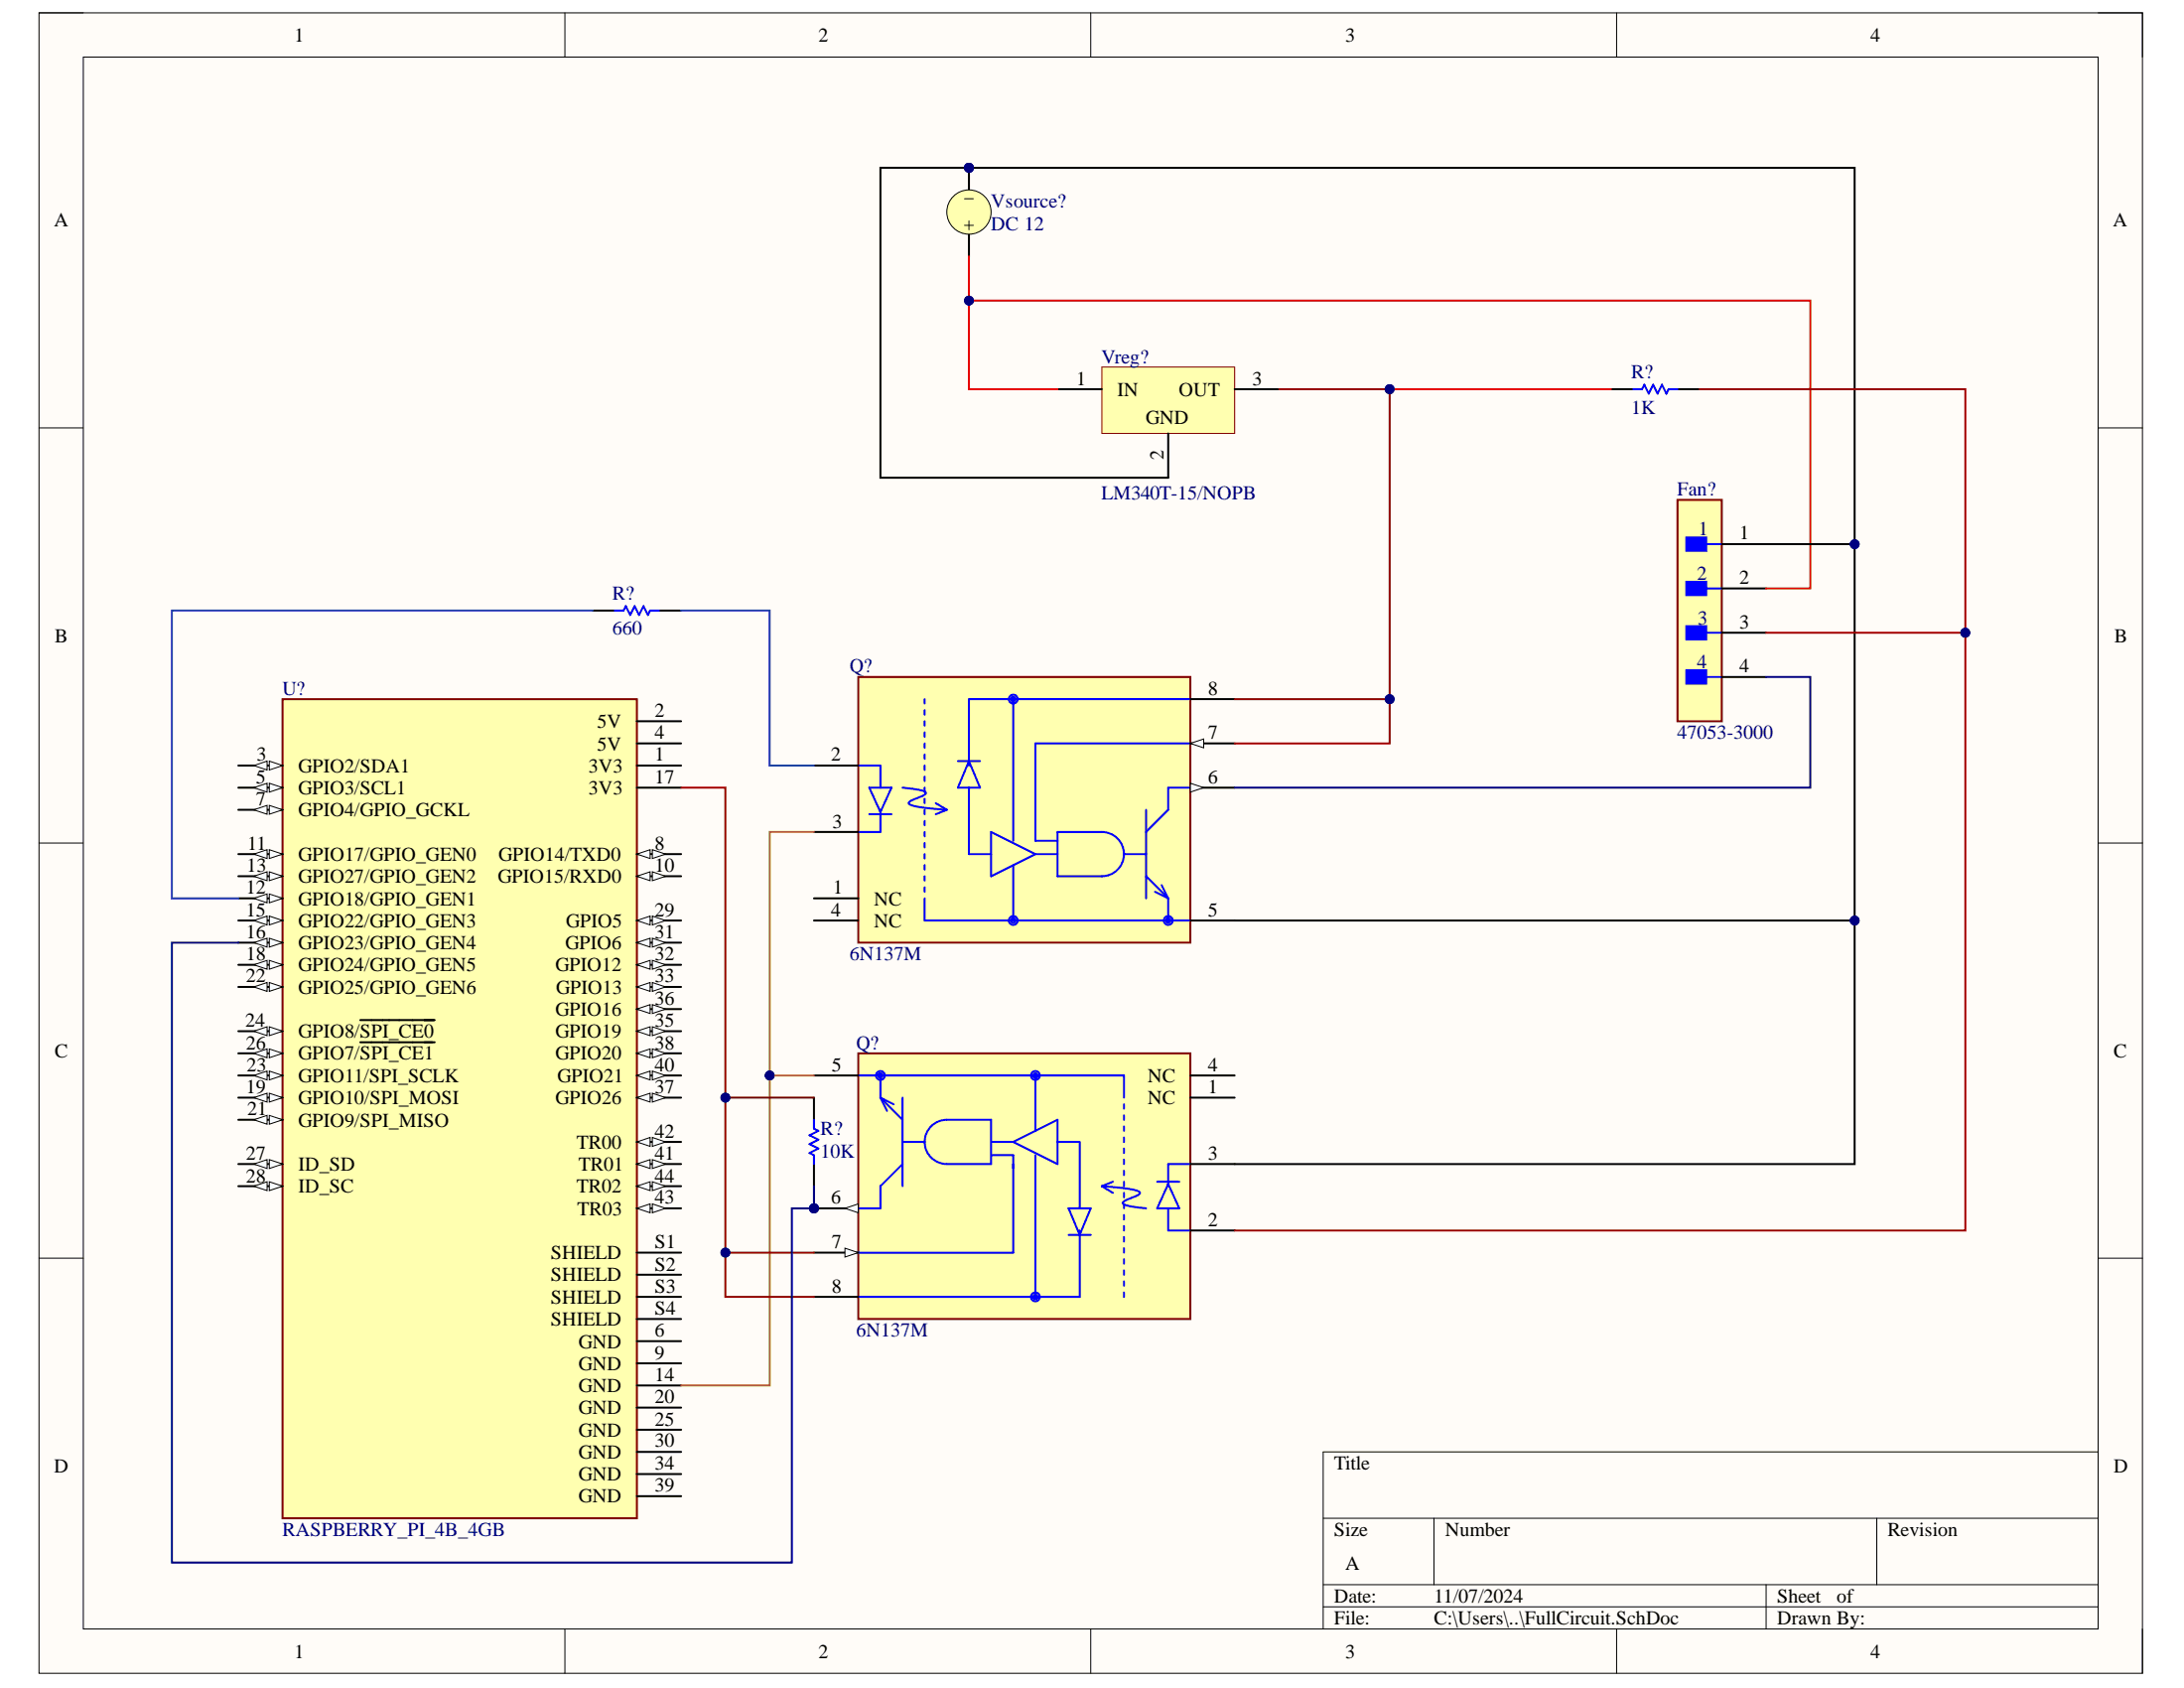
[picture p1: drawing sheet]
<svg xmlns="http://www.w3.org/2000/svg" width="279mm" height="216mm" viewBox="0 0 279 216" stroke-linecap="round" stroke-linejoin="round" font-family="sans-serif">
<path d="M5 1.6h269.1v212.4h-269.1z" fill-rule="evenodd" fill="#fffcf8"/>
<path d="M5 1.6h269.1v212.4h-269.1z" fill="none" stroke="#000" stroke-width=".13"/>
<path d="M10.7 7.3h257.7v201.1h-257.7z" fill-rule="evenodd" fill="#fffcf8"/>
<g fill="none" stroke="#000" stroke-width=".13">
<path d="M5 1.6h5.7M10.7 7.3h257.7v201.1h-257.7zM72.3 1.6v5.7M139.5 1.6v5.7M206.8 1.6v5.7M268.4 1.6h5.7v5.7M5 54.7h5.7M268.4 54.7h5.7M5 107.8h5.7M268.4 107.8h5.7M5 160.9h5.7M268.4 160.9h5.7"/>
<path d="M169.3 194.2h99.1M183.4 194.2v8.5M240.1 194.2v8.5M268.4 185.7h-99.1v22.7M72.3 208.4v5.6M139.5 208.4v5.6M169.3 202.7h99.1M169.3 205.5h99.1M206.8 208.4v5.6M225.9 202.7v5.7M274.1 208.4v5.6"/>
</g>
<path d="M109.8 86.6h42.5v34h-42.5z" fill-rule="evenodd" fill="#ffffb0"/>
<path d="M109.8 86.6h42.5v34h-42.5z" fill="none" stroke="#800000" stroke-width=".25"/>
<g fill="none" stroke="#00f" stroke-width=".25">
<path d="M109.8 97.9h2.8v2.8M118.3 89.4v.6M118.3 90.8v.6M118.3 92.3v.5M118.3 93.7v.5M118.3 95.1v.6M118.3 96.5v.6M118.3 97.9v.6M118.3 99.3v.6M122.5 97.3h2.9M124 97.3l1.4 3.4h-2.9zM129.6 89.4v18.1"/>
<path d="M152.3 95.1h-19.8v12.4h2.8M152.3 89.4h-28.3v8.5M111.2 100.7h2.8l-1.4 3.2zM111.2 104.1h2.8M112.6 103.6v2.8h-2.8M115.5 100.7l2.3 .4a.73 .73 0 0 1 .7 .3 4.2 4.2 0 0 1-1.8 .9l-.5 .4a.67 .67 0 0 0 .7 .4l1.5 .2 2.7 .3M118.3 114.9v2.8h34M118.3 100.7v.6M118.3 102.2v.5M118.3 103.6v.5M118.3 105v.6M118.3 106.4v.6"/>
<path d="M118.3 107.8v.6M118.3 109.2v.6M118.3 110.7v.5M118.3 112.1v.5M118.3 113.5v.6M119.7 102.7l1.4 .9M121.1 103.6l-1.4 .5M124 100.7v8.5h2.8M126.8 106.4l5.7 2.8-5.7 2.9zM129.6 110.7v7M132.5 109.2h2.8M135.3 106.4h5.7a2.83 2.83 0 0 1 2.8 2.8 2.83 2.83 0 0 1-2.8 2.9h-5.7z"/>
<path d="M143.8 109.2h2.8M146.6 103.6v11.3M146.6 112.1l2.8 2.8M147.8 114.1l1.6 .8M148.6 113.2l.8 1.7M149.4 114.9v2.8M152.3 100.7h-2.9v2.9l-2.8 2.8"/>
<circle cx="129.6" cy="89.4" r=".28"/>
<circle cx="129.6" cy="89.4" r=".57"/>
<circle cx="129.6" cy="117.7" r=".28"/>
<circle cx="129.6" cy="117.7" r=".57"/>
<circle cx="149.5" cy="117.7" r=".57"/>
<circle cx="149.5" cy="117.7" r=".28"/>
</g>
<path d="M104.1 97.9h5.7M104.1 114.9h5.7M104.1 106.4h5.7M104.1 117.7h5.7M152.3 117.7h5.7M152.3 100.7h5.7" fill="none" stroke="#000" stroke-width=".25"/>
<path d="M152.3 100.2l1.7 .5-1.7 .6z" fill="#f8fcff"/>
<path d="M152.3 100.2l1.7 .5-1.7 .6z" fill="none" stroke="#000" stroke-width=".13"/>
<path d="M152.3 95.1h5.7" fill="none" stroke="#000" stroke-width=".25"/>
<path d="M152.3 95.1l1.7-.6v1.2z" fill="#f8fcff"/>
<path d="M152.3 95.1l1.7-.6v1.2z" fill="none" stroke="#000" stroke-width=".13"/>
<path d="M152.3 89.4h5.7" fill="none" stroke="#000" stroke-width=".25"/>
<path d="M36.1 89.4h45.4v104.8h-45.4z" fill-rule="evenodd" fill="#ffffb0"/>
<path d="M36.1 89.4h45.4v104.8h-45.4z" fill="none" stroke="#800000" stroke-width=".25"/>
<path d="M30.5 97.9h5.7" fill="none" stroke="#000" stroke-width=".25"/>
<path d="M34.5 97.3l1.7 .6-1.7 .6z" fill="#f8fcff"/>
<path d="M34.5 97.3l1.7 .6-1.7 .6z" fill="none" stroke="#000" stroke-width=".13"/>
<path d="M32.5 97.9l1.7-.6v1.2z" fill="#f8fcff"/>
<path d="M32.5 97.9l1.7-.6v1.2z" fill="none" stroke="#000" stroke-width=".13"/>
<path d="M30.5 100.7h5.7" fill="none" stroke="#000" stroke-width=".25"/>
<path d="M34.5 100.2l1.7 .5-1.7 .6z" fill="#f8fcff"/>
<path d="M34.5 100.2l1.7 .5-1.7 .6z" fill="none" stroke="#000" stroke-width=".13"/>
<path d="M32.5 100.7l1.7-.5v1.1z" fill="#f8fcff"/>
<path d="M32.5 100.7l1.7-.5v1.1z" fill="none" stroke="#000" stroke-width=".13"/>
<path d="M30.5 103.6h5.7" fill="none" stroke="#000" stroke-width=".25"/>
<path d="M34.5 103l1.7 .6-1.7 .5z" fill="#f8fcff"/>
<path d="M34.5 103l1.7 .6-1.7 .5z" fill="none" stroke="#000" stroke-width=".13"/>
<path d="M32.5 103.6l1.7-.6v1.1z" fill="#f8fcff"/>
<path d="M32.5 103.6l1.7-.6v1.1z" fill="none" stroke="#000" stroke-width=".13"/>
<path d="M30.5 109.2h5.7" fill="none" stroke="#000" stroke-width=".25"/>
<path d="M34.5 108.7l1.7 .5-1.7 .6z" fill="#f8fcff"/>
<path d="M34.5 108.7l1.7 .5-1.7 .6z" fill="none" stroke="#000" stroke-width=".13"/>
<path d="M32.5 109.2l1.7-.5v1.1z" fill="#f8fcff"/>
<path d="M32.5 109.2l1.7-.5v1.1z" fill="none" stroke="#000" stroke-width=".13"/>
<path d="M30.5 112.1h5.7" fill="none" stroke="#000" stroke-width=".25"/>
<path d="M34.5 111.5l1.7 .6-1.7 .5z" fill="#f8fcff"/>
<path d="M34.5 111.5l1.7 .6-1.7 .5z" fill="none" stroke="#000" stroke-width=".13"/>
<path d="M32.5 112.1l1.7-.6v1.1z" fill="#f8fcff"/>
<path d="M32.5 112.1l1.7-.6v1.1z" fill="none" stroke="#000" stroke-width=".13"/>
<path d="M30.5 114.9h5.7" fill="none" stroke="#000" stroke-width=".25"/>
<path d="M34.5 114.3l1.7 .6-1.7 .6z" fill="#f8fcff"/>
<path d="M34.5 114.3l1.7 .6-1.7 .6z" fill="none" stroke="#000" stroke-width=".13"/>
<path d="M32.5 114.9l1.7-.6v1.2z" fill="#f8fcff"/>
<path d="M32.5 114.9l1.7-.6v1.2z" fill="none" stroke="#000" stroke-width=".13"/>
<path d="M30.5 117.7h5.7" fill="none" stroke="#000" stroke-width=".25"/>
<path d="M34.5 117.2l1.7 .5-1.7 .6z" fill="#f8fcff"/>
<path d="M34.5 117.2l1.7 .5-1.7 .6z" fill="none" stroke="#000" stroke-width=".13"/>
<path d="M32.5 117.7l1.7-.5v1.1z" fill="#f8fcff"/>
<path d="M32.5 117.7l1.7-.5v1.1z" fill="none" stroke="#000" stroke-width=".13"/>
<path d="M30.5 120.6h5.7" fill="none" stroke="#000" stroke-width=".25"/>
<path d="M34.5 120l1.7 .6-1.7 .5z" fill="#f8fcff"/>
<path d="M34.5 120l1.7 .6-1.7 .5z" fill="none" stroke="#000" stroke-width=".13"/>
<path d="M32.5 120.6l1.7-.6v1.1z" fill="#f8fcff"/>
<path d="M32.5 120.6l1.7-.6v1.1z" fill="none" stroke="#000" stroke-width=".13"/>
<path d="M30.5 123.4h5.7" fill="none" stroke="#000" stroke-width=".25"/>
<path d="M34.5 122.8l1.7 .6-1.7 .6z" fill="#f8fcff"/>
<path d="M34.5 122.8l1.7 .6-1.7 .6z" fill="none" stroke="#000" stroke-width=".13"/>
<path d="M32.5 123.4l1.7-.6v1.2z" fill="#f8fcff"/>
<path d="M32.5 123.4l1.7-.6v1.2z" fill="none" stroke="#000" stroke-width=".13"/>
<path d="M30.5 126.2h5.7" fill="none" stroke="#000" stroke-width=".25"/>
<path d="M34.5 125.7l1.7 .5-1.7 .6z" fill="#f8fcff"/>
<path d="M34.5 125.7l1.7 .5-1.7 .6z" fill="none" stroke="#000" stroke-width=".13"/>
<path d="M32.5 126.2l1.7-.5v1.1z" fill="#f8fcff"/>
<path d="M32.5 126.2l1.7-.5v1.1z" fill="none" stroke="#000" stroke-width=".13"/>
<path d="M30.5 131.9h5.7" fill="none" stroke="#000" stroke-width=".25"/>
<path d="M34.5 131.3l1.7 .6-1.7 .6z" fill="#f8fcff"/>
<path d="M34.5 131.3l1.7 .6-1.7 .6z" fill="none" stroke="#000" stroke-width=".13"/>
<path d="M32.5 131.9l1.7-.6v1.2z" fill="#f8fcff"/>
<path d="M32.5 131.9l1.7-.6v1.2z" fill="none" stroke="#000" stroke-width=".13"/>
<path d="M30.5 134.7h5.7M46.1 130.5h9.5" fill="none" stroke="#000" stroke-width=".25"/>
<path d="M34.5 134.2l1.7 .5-1.7 .6z" fill="#f8fcff"/>
<path d="M34.5 134.2l1.7 .5-1.7 .6z" fill="none" stroke="#000" stroke-width=".13"/>
<path d="M32.5 134.7l1.7-.5v1.1z" fill="#f8fcff"/>
<path d="M32.5 134.7l1.7-.5v1.1z" fill="none" stroke="#000" stroke-width=".13"/>
<path d="M30.5 137.6h5.7M46.1 133.3h9.5" fill="none" stroke="#000" stroke-width=".25"/>
<path d="M34.5 137l1.7 .6-1.7 .5z" fill="#f8fcff"/>
<path d="M34.5 137l1.7 .6-1.7 .5z" fill="none" stroke="#000" stroke-width=".13"/>
<path d="M32.5 137.6l1.7-.6v1.1z" fill="#f8fcff"/>
<path d="M32.5 137.6l1.7-.6v1.1z" fill="none" stroke="#000" stroke-width=".13"/>
<path d="M30.5 140.4h5.7" fill="none" stroke="#000" stroke-width=".25"/>
<path d="M34.5 139.8l1.7 .6-1.7 .6z" fill="#f8fcff"/>
<path d="M34.5 139.8l1.7 .6-1.7 .6z" fill="none" stroke="#000" stroke-width=".13"/>
<path d="M32.5 140.4l1.7-.6v1.2z" fill="#f8fcff"/>
<path d="M32.5 140.4l1.7-.6v1.2z" fill="none" stroke="#000" stroke-width=".13"/>
<path d="M30.5 143.2h5.7" fill="none" stroke="#000" stroke-width=".25"/>
<path d="M34.5 142.7l1.7 .5-1.7 .6z" fill="#f8fcff"/>
<path d="M34.5 142.7l1.7 .5-1.7 .6z" fill="none" stroke="#000" stroke-width=".13"/>
<path d="M32.5 143.2l1.7-.5v1.1z" fill="#f8fcff"/>
<path d="M32.5 143.2l1.7-.5v1.1z" fill="none" stroke="#000" stroke-width=".13"/>
<path d="M30.5 148.9h5.7" fill="none" stroke="#000" stroke-width=".25"/>
<path d="M34.5 148.3l1.7 .6-1.7 .6z" fill="#f8fcff"/>
<path d="M34.5 148.3l1.7 .6-1.7 .6z" fill="none" stroke="#000" stroke-width=".13"/>
<path d="M32.5 148.9l1.7-.6v1.2z" fill="#f8fcff"/>
<path d="M32.5 148.9l1.7-.6v1.2z" fill="none" stroke="#000" stroke-width=".13"/>
<path d="M30.5 151.7h5.7" fill="none" stroke="#000" stroke-width=".25"/>
<path d="M34.5 151.2l1.7 .5-1.7 .6z" fill="#f8fcff"/>
<path d="M34.5 151.2l1.7 .5-1.7 .6z" fill="none" stroke="#000" stroke-width=".13"/>
<path d="M32.5 151.7l1.7-.5v1.1z" fill="#f8fcff"/>
<path d="M32.5 151.7l1.7-.5v1.1z" fill="none" stroke="#000" stroke-width=".13"/>
<path d="M81.5 92.3h5.6M81.5 95.1h5.6M81.5 97.9h5.6M81.5 100.7h5.6M81.5 109.2h5.6" fill="none" stroke="#000" stroke-width=".25"/>
<path d="M81.5 109.2l1.7-.5v1.1z" fill="#f8fcff"/>
<path d="M81.5 109.2l1.7-.5v1.1z" fill="none" stroke="#000" stroke-width=".13"/>
<path d="M83.5 108.7l1.7 .5-1.7 .6z" fill="#f8fcff"/>
<path d="M83.5 108.7l1.7 .5-1.7 .6z" fill="none" stroke="#000" stroke-width=".13"/>
<path d="M81.5 112.1h5.6" fill="none" stroke="#000" stroke-width=".25"/>
<path d="M81.5 112.1l1.7-.6v1.1z" fill="#f8fcff"/>
<path d="M81.5 112.1l1.7-.6v1.1z" fill="none" stroke="#000" stroke-width=".13"/>
<path d="M83.5 111.5l1.7 .6-1.7 .5z" fill="#f8fcff"/>
<path d="M83.5 111.5l1.7 .6-1.7 .5z" fill="none" stroke="#000" stroke-width=".13"/>
<path d="M81.5 117.7h5.6" fill="none" stroke="#000" stroke-width=".25"/>
<path d="M81.5 117.7l1.7-.5v1.1z" fill="#f8fcff"/>
<path d="M81.5 117.7l1.7-.5v1.1z" fill="none" stroke="#000" stroke-width=".13"/>
<path d="M83.5 117.2l1.7 .5-1.7 .6z" fill="#f8fcff"/>
<path d="M83.5 117.2l1.7 .5-1.7 .6z" fill="none" stroke="#000" stroke-width=".13"/>
<path d="M81.5 120.6h5.6" fill="none" stroke="#000" stroke-width=".25"/>
<path d="M81.5 120.6l1.7-.6v1.1z" fill="#f8fcff"/>
<path d="M81.5 120.6l1.7-.6v1.1z" fill="none" stroke="#000" stroke-width=".13"/>
<path d="M83.5 120l1.7 .6-1.7 .5z" fill="#f8fcff"/>
<path d="M83.5 120l1.7 .6-1.7 .5z" fill="none" stroke="#000" stroke-width=".13"/>
<path d="M81.5 123.4h5.6" fill="none" stroke="#000" stroke-width=".25"/>
<path d="M81.5 123.4l1.7-.6v1.2z" fill="#f8fcff"/>
<path d="M81.5 123.4l1.7-.6v1.2z" fill="none" stroke="#000" stroke-width=".13"/>
<path d="M83.5 122.8l1.7 .6-1.7 .6z" fill="#f8fcff"/>
<path d="M83.5 122.8l1.7 .6-1.7 .6z" fill="none" stroke="#000" stroke-width=".13"/>
<path d="M81.5 126.2h5.6" fill="none" stroke="#000" stroke-width=".25"/>
<path d="M81.5 126.2l1.7-.5v1.1z" fill="#f8fcff"/>
<path d="M81.5 126.2l1.7-.5v1.1z" fill="none" stroke="#000" stroke-width=".13"/>
<path d="M83.5 125.7l1.7 .5-1.7 .6z" fill="#f8fcff"/>
<path d="M83.5 125.7l1.7 .5-1.7 .6z" fill="none" stroke="#000" stroke-width=".13"/>
<path d="M81.5 129.1h5.6" fill="none" stroke="#000" stroke-width=".25"/>
<path d="M81.5 129.1l1.7-.6v1.1z" fill="#f8fcff"/>
<path d="M81.5 129.1l1.7-.6v1.1z" fill="none" stroke="#000" stroke-width=".13"/>
<path d="M83.5 128.5l1.7 .6-1.7 .5z" fill="#f8fcff"/>
<path d="M83.5 128.5l1.7 .6-1.7 .5z" fill="none" stroke="#000" stroke-width=".13"/>
<path d="M81.5 131.9h5.6" fill="none" stroke="#000" stroke-width=".25"/>
<path d="M81.5 131.9l1.7-.6v1.2z" fill="#f8fcff"/>
<path d="M81.5 131.9l1.7-.6v1.2z" fill="none" stroke="#000" stroke-width=".13"/>
<path d="M83.5 131.3l1.7 .6-1.7 .6z" fill="#f8fcff"/>
<path d="M83.5 131.3l1.7 .6-1.7 .6z" fill="none" stroke="#000" stroke-width=".13"/>
<path d="M81.5 134.7h5.6" fill="none" stroke="#000" stroke-width=".25"/>
<path d="M81.5 134.7l1.7-.5v1.1z" fill="#f8fcff"/>
<path d="M81.5 134.7l1.7-.5v1.1z" fill="none" stroke="#000" stroke-width=".13"/>
<path d="M83.5 134.2l1.7 .5-1.7 .6z" fill="#f8fcff"/>
<path d="M83.5 134.2l1.7 .5-1.7 .6z" fill="none" stroke="#000" stroke-width=".13"/>
<path d="M81.5 137.6h5.6" fill="none" stroke="#000" stroke-width=".25"/>
<path d="M81.5 137.6l1.7-.6v1.1z" fill="#f8fcff"/>
<path d="M81.5 137.6l1.7-.6v1.1z" fill="none" stroke="#000" stroke-width=".13"/>
<path d="M83.5 137l1.7 .6-1.7 .5z" fill="#f8fcff"/>
<path d="M83.5 137l1.7 .6-1.7 .5z" fill="none" stroke="#000" stroke-width=".13"/>
<path d="M81.5 140.4h5.6" fill="none" stroke="#000" stroke-width=".25"/>
<path d="M81.5 140.4l1.7-.6v1.2z" fill="#f8fcff"/>
<path d="M81.5 140.4l1.7-.6v1.2z" fill="none" stroke="#000" stroke-width=".13"/>
<path d="M83.5 139.8l1.7 .6-1.7 .6z" fill="#f8fcff"/>
<path d="M83.5 139.8l1.7 .6-1.7 .6z" fill="none" stroke="#000" stroke-width=".13"/>
<path d="M81.5 146.1h5.6" fill="none" stroke="#000" stroke-width=".25"/>
<path d="M81.5 146.1l1.7-.6v1.1z" fill="#f8fcff"/>
<path d="M81.5 146.1l1.7-.6v1.1z" fill="none" stroke="#000" stroke-width=".13"/>
<path d="M83.5 145.5l1.7 .6-1.7 .5z" fill="#f8fcff"/>
<path d="M83.5 145.5l1.7 .6-1.7 .5z" fill="none" stroke="#000" stroke-width=".13"/>
<path d="M81.5 148.9h5.6" fill="none" stroke="#000" stroke-width=".25"/>
<path d="M81.5 148.9l1.7-.6v1.2z" fill="#f8fcff"/>
<path d="M81.5 148.9l1.7-.6v1.2z" fill="none" stroke="#000" stroke-width=".13"/>
<path d="M83.5 148.3l1.7 .6-1.7 .6z" fill="#f8fcff"/>
<path d="M83.5 148.3l1.7 .6-1.7 .6z" fill="none" stroke="#000" stroke-width=".13"/>
<path d="M81.5 151.7h5.6" fill="none" stroke="#000" stroke-width=".25"/>
<path d="M81.5 151.7l1.7-.5v1.1z" fill="#f8fcff"/>
<path d="M81.5 151.7l1.7-.5v1.1z" fill="none" stroke="#000" stroke-width=".13"/>
<path d="M83.5 151.2l1.7 .5-1.7 .6z" fill="#f8fcff"/>
<path d="M83.5 151.2l1.7 .5-1.7 .6z" fill="none" stroke="#000" stroke-width=".13"/>
<path d="M81.5 154.5h5.6" fill="none" stroke="#000" stroke-width=".25"/>
<path d="M81.5 154.5l1.7-.5v1.1z" fill="#f8fcff"/>
<path d="M81.5 154.5l1.7-.5v1.1z" fill="none" stroke="#000" stroke-width=".13"/>
<path d="M83.5 154l1.7 .5-1.7 .6z" fill="#f8fcff"/>
<path d="M83.5 154l1.7 .5-1.7 .6z" fill="none" stroke="#000" stroke-width=".13"/>
<path d="M81.5 160.2h5.6M81.5 163h5.6M81.5 165.9h5.6M81.5 168.7h5.6M81.5 171.5h5.6M81.5 174.4h5.6M81.5 177.2h5.6M81.5 180h5.6M81.5 182.9h5.6M81.5 185.7h5.6M81.5 188.5h5.6M81.5 191.4h5.6" fill="none" stroke="#000" stroke-width=".25"/>
<path d="M141 46.9h17v8.5h-17z" fill-rule="evenodd" fill="#ffffb0"/>
<path d="M141 46.9h17v8.5h-17z" fill="none" stroke="#800000" stroke-width=".13"/>
<path d="M124 30v2.8M135.3 49.8h5.7M149.4 55.4v5.7M158 49.8h5.6M75.8 78.1h2.8M84.3 78.1h2.8" fill="none" stroke="#000" stroke-width=".25"/>
<path d="M78.6 78.1h1.2l.3-.6 .5 1.2 .6-1.2 .6 1.2 .5-1.2 .6 1.2 .3-.6h1.1" fill="none" stroke="#00f" stroke-width=".25"/>
<circle cx="124" cy="27.1" r="2.83" fill="#ffffb0"/>
<g fill="none" stroke="#000" stroke-width=".13">
<path d="M123.4 28.8h1.1M123.4 25.4h1.1M124 28.3v1.1"/>
<circle cx="124" cy="27.1" r="2.83"/>
</g>
<path d="M214.6 63.9h5.7v28.4h-5.7z" fill-rule="evenodd" fill="#ffffb0"/>
<path d="M214.6 63.9h5.7v28.4h-5.7z" fill="none" stroke="#800000" stroke-width=".25"/>
<path d="M215.7 68.8h2.6v1.7h-2.6z" fill-rule="evenodd" fill="#00f"/>
<path d="M215.7 68.8h2.6v1.7h-2.6zM218.3 69.6h2" fill="none" stroke="#00f" stroke-width=".25"/>
<path d="M215.7 74.4h2.6v1.7h-2.6z" fill-rule="evenodd" fill="#00f"/>
<path d="M215.7 74.4h2.6v1.7h-2.6zM218.3 75.3h2" fill="none" stroke="#00f" stroke-width=".25"/>
<path d="M215.7 80.1h2.6v1.7h-2.6z" fill-rule="evenodd" fill="#00f"/>
<path d="M215.7 80.1h2.6v1.7h-2.6zM218.3 80.9h2" fill="none" stroke="#00f" stroke-width=".25"/>
<path d="M215.7 85.7h2.6v1.7h-2.6z" fill-rule="evenodd" fill="#00f"/>
<path d="M215.7 85.7h2.6v1.7h-2.6zM218.3 86.6h2" fill="none" stroke="#00f" stroke-width=".25"/>
<path d="M220.3 69.6h5.6M220.3 75.3h5.6M220.3 80.9h5.6M220.3 86.6h5.6" fill="none" stroke="#000" stroke-width=".25"/>
<path d="M109.8 134.7h42.5v34h-42.5z" fill-rule="evenodd" fill="#ffffb0"/>
<path d="M109.8 134.7h42.5v34h-42.5z" fill="none" stroke="#800000" stroke-width=".25"/>
<g fill="none" stroke="#00f" stroke-width=".25">
<path d="M109.8 137.6h34v2.8M112.6 137.6v2.8M132.5 137.6v7M112.6 140.4l2.9 2.8M112.6 140.4l.9 1.7M112.6 140.4l1.7 .8M115.5 148.9l-2.9 2.8v2.8h-2.8M115.5 146.1h2.8M115.5 140.4v11.3M118.9 144.3a2.83 2.83 0 0 1 2.2-1.1h5.7v5.7h-5.7a2.83 2.83 0 0 1-2.5-1.6 2.83 2.83 0 0 1 .3-3zM126.8 146.1h2.8M126.8 147.8h2.8v12.4h-19.8"/>
<path d="M129.6 146.1l5.7-2.9v5.7zM132.5 147.8v18.1M135.3 146.1h2.8v8.4M136.7 154.5h2.8l-1.4 3.4zM136.7 157.9h2.8M138.1 157.4v8.5h-28.3M141 151.7a16.1 16.1 0 0 1 4.7 .7l.1 .2a4.6 4.6 0 0 1-1.7 .9l-.5 .4a.7 .7 0 0 0 .7 .3l2.3 .3M141 151.7l1.4 .9M142.4 151.2l-1.4 .5M143.8 141.2v.6M143.8 142.7v.5M143.8 144.1v.5"/>
<path d="M143.8 145.5v.6M143.8 146.9v.6M143.8 148.3v.6M143.8 149.7v.6M143.8 151.2v.5M143.8 152.6v.5M143.8 154v.5M143.8 155.4v.6M143.8 156.8v.6M143.8 158.2v.6M143.8 159.6v.6M148 151.2h2.9"/>
<path d="M149.4 154.5v2.9h2.9M149.4 151.4l1.5 3.1h-2.9zM152.3 148.9h-2.9v2.8M143.8 161.1v.5M143.8 162.5v.5M143.8 163.9v.6M143.8 165.3v.6"/>
<circle cx="112.6" cy="137.6" r=".28"/>
<circle cx="112.6" cy="137.6" r=".57"/>
<circle cx="132.5" cy="137.6" r=".57"/>
<circle cx="132.5" cy="137.6" r=".28"/>
<circle cx="132.5" cy="165.9" r=".57"/>
<circle cx="132.5" cy="165.9" r=".28"/>
</g>
<path d="M104.1 137.6h5.7M152.3 137.6h5.7M104.1 154.5h5.7M152.3 140.4h5.7M152.3 157.4h5.7M152.3 148.9h5.7" fill="none" stroke="#000" stroke-width=".25"/>
<path d="M108.1 154.5l1.7-.5v1.1z" fill="#f8fcff"/>
<path d="M108.1 154.5l1.7-.5v1.1z" fill="none" stroke="#000" stroke-width=".13"/>
<path d="M104.1 160.2h5.7" fill="none" stroke="#000" stroke-width=".25"/>
<path d="M108.1 159.6l1.7 .6-1.7 .6z" fill="#f8fcff"/>
<path d="M108.1 159.6l1.7 .6-1.7 .6z" fill="none" stroke="#000" stroke-width=".13"/>
<path d="M206.1 49.8h2.8M214.6 49.8h2.8M104.1 140.4v2.8M104.1 148.9v2.8M104.1 165.9h5.7" fill="none" stroke="#000" stroke-width=".25"/>
<path d="M208.9 49.8h1.2l.3-.6 .5 1.1 .6-1.1 .6 1.1 .5-1.1 .6 1.1 .3-.5h1.1M104.1 143.2v1.2l.6 .2-1.1 .6 1.1 .6-1.1 .5 1.1 .6-1.1 .6 .5 .3v1.1" fill="none" stroke="#00f" stroke-width=".25"/>
<path d="M104.1 106.4h-5.6v70.8h-11.4" fill="none" stroke="#bf9000" stroke-width=".25"/>
<circle cx="98.5" cy="137.6" r=".57" fill="#000080"/>
<circle cx="98.5" cy="137.6" r=".57" fill="none" stroke="#000080" stroke-width=".13"/>
<path d="M177.8 89.4v5.7h-19.8" fill="none" stroke="#980000" stroke-width=".25"/>
<circle cx="177.8" cy="89.4" r=".57" fill="#000080"/>
<circle cx="177.8" cy="89.4" r=".57" fill="none" stroke="#000080" stroke-width=".13"/>
<path d="M75.8 78.1h-53.8v36.8h8.5M87.1 78.1h11.4v19.8h5.6" fill="none" stroke="#15c" stroke-width=".25"/>
<path d="M124 32.8v17h11.3" fill="none" stroke="#f00" stroke-width=".25"/>
<circle cx="124" cy="38.4" r=".57" fill="#000080"/>
<circle cx="124" cy="38.4" r=".57" fill="none" stroke="#000080" stroke-width=".13"/>
<path d="M124 21.5h-11.4v39.6h36.8" fill="none" stroke="#000" stroke-width=".25"/>
<path d="M124 38.4h107.6v36.9h-5.7" fill="none" stroke="#f00" stroke-width=".25"/>
<circle cx="124" cy="38.4" r=".57" fill="#000080"/>
<circle cx="124" cy="38.4" r=".57" fill="none" stroke="#000080" stroke-width=".13"/>
<path d="M225.9 86.6h5.7v14.1h-73.6" fill="none" stroke="#000080" stroke-width=".25"/>
<path d="M163.6 49.8h14.2v39.6h-19.8" fill="none" stroke="#980000" stroke-width=".25"/>
<circle cx="177.8" cy="49.8" r=".57" fill="#000080"/>
<circle cx="177.8" cy="49.8" r=".57" fill="none" stroke="#000080" stroke-width=".13"/>
<circle cx="177.8" cy="89.4" r=".57" fill="#000080"/>
<circle cx="177.8" cy="89.4" r=".57" fill="none" stroke="#000080" stroke-width=".13"/>
<path d="M225.9 69.6h11.4" fill="none" stroke="#000" stroke-width=".25"/>
<circle cx="237.3" cy="69.6" r=".56" fill="#000080"/>
<circle cx="237.3" cy="69.6" r=".56" fill="none" stroke="#000080" stroke-width=".13"/>
<path d="M124 21.5h113.3v96.2h-79.3" fill="none" stroke="#000" stroke-width=".25"/>
<circle cx="237.3" cy="117.7" r=".56" fill="#000080"/>
<circle cx="237.3" cy="117.7" r=".56" fill="none" stroke="#000080" stroke-width=".13"/>
<circle cx="237.3" cy="69.6" r=".56" fill="#000080"/>
<circle cx="237.3" cy="69.6" r=".56" fill="none" stroke="#000080" stroke-width=".13"/>
<path d="M87.1 100.7h5.7v59.5h11.3" fill="none" stroke="#900" stroke-width=".25"/>
<circle cx="92.8" cy="140.4" r=".57" fill="#000080"/>
<circle cx="92.8" cy="140.4" r=".57" fill="none" stroke="#000080" stroke-width=".13"/>
<circle cx="92.8" cy="160.2" r=".57" fill="#000080"/>
<circle cx="92.8" cy="160.2" r=".57" fill="none" stroke="#000080" stroke-width=".13"/>
<path d="M92.8 160.2v5.7h11.3" fill="none" stroke="#900" stroke-width=".25"/>
<circle cx="92.8" cy="160.2" r=".57" fill="#000080"/>
<circle cx="92.8" cy="160.2" r=".57" fill="none" stroke="#000080" stroke-width=".13"/>
<path d="M177.8 49.8h28.3" fill="none" stroke="#c00" stroke-width=".25"/>
<circle cx="177.8" cy="49.8" r=".57" fill="#000080"/>
<circle cx="177.8" cy="49.8" r=".57" fill="none" stroke="#000080" stroke-width=".13"/>
<path d="M237.3 117.7v31.2h-79.3" fill="none" stroke="#000" stroke-width=".25"/>
<circle cx="237.3" cy="117.7" r=".56" fill="#000080"/>
<circle cx="237.3" cy="117.7" r=".56" fill="none" stroke="#000080" stroke-width=".13"/>
<path d="M217.4 49.8h34v31.1h-25.5" fill="none" stroke="#900" stroke-width=".25"/>
<circle cx="251.4" cy="80.9" r=".57" fill="#000080"/>
<circle cx="251.4" cy="80.9" r=".57" fill="none" stroke="#000080" stroke-width=".13"/>
<path d="M251.4 80.9v76.5h-93.4" fill="none" stroke="#900" stroke-width=".25"/>
<circle cx="251.4" cy="80.9" r=".57" fill="#000080"/>
<circle cx="251.4" cy="80.9" r=".57" fill="none" stroke="#000080" stroke-width=".13"/>
<path d="M98.5 137.6h5.6" fill="none" stroke="#bf9000" stroke-width=".25"/>
<circle cx="98.5" cy="137.6" r=".57" fill="#000080"/>
<circle cx="98.5" cy="137.6" r=".57" fill="none" stroke="#000080" stroke-width=".13"/>
<path d="M92.8 140.4h11.3" fill="none" stroke="#600" stroke-width=".25"/>
<circle cx="92.8" cy="140.4" r=".57" fill="#000080"/>
<circle cx="92.8" cy="140.4" r=".57" fill="none" stroke="#000080" stroke-width=".13"/>
<path d="M30.5 120.6h-8.5v79.3h79.3v-45.3h2.8v-2.9" fill="none" stroke="#000080" stroke-width=".25"/>
<text font-size="3.9" fill="#000080" x="123.1" y="23.5">PIVsource?02</text>
<g font-size="2.5">
<text x="37.6" y="5.3">1</text>
<text x="104.7" y="5.3">2</text>
<text x="172.1" y="5.3">3</text>
<text x="239.3" y="5.3">4</text>
<text x="6.9" y="29">A</text>
<text x="270.3" y="29">A</text>
<text x="137.7" y="49.2">1</text>
<text x="142.9" y="50.7">IN</text>
<text x="150.8" y="50.7">OUT</text>
<text x="160.2" y="49.2">3</text>
<text x="146.6" y="54.3">GND</text>
<text x="148.9" y="58.9" transform="rotate(-90 148.9 58.9)">2</text>
<text x="222.5" y="69">1</text>
<text x="222.5" y="74.7">2</text>
<text x="7" y="82.1">B</text>
<text x="222.5" y="80.3">3</text>
<text x="270.5" y="82.1">B</text>
<text x="154.5" y="88.9">8</text>
<text x="222.5" y="86">4</text>
<text x="76.4" y="93.1">5V</text>
<text x="76.4" y="96">5V</text>
<text x="83.7" y="91.7">2</text>
<text x="83.7" y="94.5">4</text>
<text x="154.5" y="94.5">7</text>
<text x="32.7" y="100.2">5</text>
<text x="32.8" y="97.3">3</text>
<text x="38.1" y="98.8">GPIO2/SDA1</text>
<text x="38.1" y="101.6">GPIO3/SCL1</text>
<text x="75.3" y="98.8">3V3</text>
<text x="75.3" y="101.6">3V3</text>
<text x="83.7" y="97.3">1</text>
<text x="83.7" y="100.2">17</text>
<text x="106.3" y="97.3">2</text>
<text x="154.5" y="100.2">6</text>
<text x="32.7" y="103">7</text>
<text x="38.1" y="104.4">GPIO4/GPIO_GCKL</text>
<text x="106.5" y="105.9">3</text>
<text x="31.5" y="111.5">13</text>
<text x="31.6" y="108.7">11</text>
<text x="38.1" y="110.1">GPIO17/GPIO_GEN0</text>
<text x="38.1" y="112.9">GPIO27/GPIO_GEN2</text>
<text x="63.7" y="112.9">GPIO15/RXD0</text>
<text x="63.8" y="110.1">GPIO14/TXD0</text>
<text x="83.7" y="108.7">8</text>
<text x="83.7" y="111.5">10</text>
<text x="31.5" y="114.3">12</text>
<text x="31.5" y="117.2">15</text>
<text x="31.5" y="120">16</text>
<text x="38.1" y="115.8">GPIO18/GPIO_GEN1</text>
<text x="38.1" y="118.6">GPIO22/GPIO_GEN3</text>
<text x="72.4" y="118.6">GPIO5</text>
<text x="83.7" y="117.2">29</text>
<text x="83.7" y="120">31</text>
<text x="106.3" y="117.2">4</text>
<text x="106.6" y="114.3">1</text>
<text x="111.8" y="115.8">NC</text>
<text x="111.8" y="118.6">NC</text>
<text x="154.5" y="117.2">5</text>
<text x="31.5" y="122.9">18</text>
<text x="31.5" y="125.7">22</text>
<text x="38.1" y="121.4">GPIO23/GPIO_GEN4</text>
<text x="38.1" y="124.2">GPIO24/GPIO_GEN5</text>
<text x="71" y="124.2">GPIO12</text>
<text x="72.3" y="121.4">GPIO6</text>
<text x="83.7" y="122.9">32</text>
<text x="83.7" y="125.7">33</text>
<text x="31.4" y="131.3">24</text>
<text x="38.1" y="127.1">GPIO25/GPIO_GEN6</text>
<text x="71" y="129.9">GPIO16</text>
<text x="71.1" y="127.1">GPIO13</text>
<text x="83.7" y="128.5">36</text>
<text x="83.7" y="131.3">35</text>
<text x="7" y="135.2">C</text>
<text x="31.5" y="134.2">26</text>
<text x="31.5" y="137">23</text>
<text x="38.1" y="132.8">GPIO8/SPI_CE0</text>
<text x="38.1" y="135.6">GPIO7/SPI_CE1</text>
<text x="71" y="132.8">GPIO19</text>
<text x="71" y="135.6">GPIO20</text>
<text x="83.7" y="134.2">38</text>
<text x="83.7" y="137">40</text>
<text x="106.4" y="137">5</text>
<text x="154.5" y="137">4</text>
<text x="270.4" y="135.2">C</text>
<text x="31.5" y="139.9">19</text>
<text x="31.6" y="142.7">21</text>
<text x="38.1" y="138.4">GPIO11/SPI_SCLK</text>
<text x="38.1" y="141.2">GPIO10/SPI_MOSI</text>
<text x="71" y="141.2">GPIO26</text>
<text x="71.3" y="138.4">GPIO21</text>
<text x="83.7" y="139.9">37</text>
<text x="146.8" y="141.2">NC</text>
<text x="146.8" y="138.4">NC</text>
<text x="154.5" y="139.9">1</text>
<text x="31.5" y="148.3">27</text>
<text x="38.1" y="144.1">GPIO9/SPI_MISO</text>
<text x="38.1" y="149.8">ID_SD</text>
<text x="73.8" y="146.9">TR00</text>
<text x="74" y="149.8">TR01</text>
<text x="83.7" y="145.5">42</text>
<text x="83.7" y="148.3">41</text>
<text x="154.5" y="148.3">3</text>
<text x="31.5" y="151.2">28</text>
<text x="38.1" y="152.5">ID_SC</text>
<text x="73.8" y="152.5">TR02</text>
<text x="73.8" y="155.4">TR03</text>
<text x="83.7" y="151.2">44</text>
<text x="83.7" y="154">43</text>
<text x="106.3" y="154">6</text>
<text x="70.5" y="161.1">SHIELD</text>
<text x="83.7" y="159.6">S1</text>
<text x="106.4" y="159.6">7</text>
<text x="154.5" y="156.9">2</text>
<text x="70.5" y="163.9">SHIELD</text>
<text x="70.5" y="166.8">SHIELD</text>
<text x="83.7" y="162.5">S2</text>
<text x="83.7" y="165.3">S3</text>
<text x="106.4" y="165.3">8</text>
<text x="70.5" y="169.5">SHIELD</text>
<text x="74" y="172.4">GND</text>
<text x="83.7" y="168.2">S4</text>
<text x="83.7" y="171">6</text>
<text x="83.7" y="173.9">9</text>
<text x="74" y="175.2">GND</text>
<text x="74" y="178.1">GND</text>
<text x="83.7" y="176.6">14</text>
<text x="83.7" y="179.4">20</text>
<text x="74" y="180.9">GND</text>
<text x="74" y="183.7">GND</text>
<text x="83.7" y="182.3">25</text>
<text x="83.7" y="185.1">30</text>
<text x="6.9" y="188.3">D</text>
<text x="74" y="186.5">GND</text>
<text x="74" y="189.4">GND</text>
<text x="83.7" y="188">34</text>
<text x="83.7" y="190.8">39</text>
<text x="170.7" y="188">Title</text>
<text x="270.4" y="188.3">D</text>
<text x="74" y="192.2">GND</text>
<text x="170.7" y="196.4">Size</text>
<text x="184.9" y="196.4">Number</text>
<text x="241.5" y="196.4">Revision</text>
<text x="172.1" y="200.7">A</text>
<text x="170.7" y="205">Date:</text>
<text x="170.7" y="207.8">File:</text>
<text x="183.5" y="205">11/07/2024</text>
<text x="183.5" y="207.8">C:\Users\..\FullCircuit.SchDoc</text>
<text x="227.4" y="205">Sheet</text>
<text x="227.4" y="207.8">Drawn By:</text>
<text x="235" y="205">of</text>
<text x="37.6" y="212.1">1</text>
<text x="104.7" y="212.1">2</text>
<text x="172.1" y="212.1">3</text>
<text x="239.3" y="212.1">4</text>
</g>
<g font-size="2.5" fill="#000080">
<text x="126.8" y="26.6">Vsource?</text>
<text x="126.8" y="29.4">DC 12</text>
<text x="140.9" y="46.4">Vreg?</text>
<text x="208.7" y="52.9">1K</text>
<text x="208.7" y="48.4">R?</text>
<text x="140.9" y="63.9">LM340T-15/NOPB</text>
<text x="214.6" y="63.3">Fan?</text>
<text x="217.3" y="68.5">1</text>
<text x="78.3" y="76.7">R?</text>
<text x="217.1" y="74.2">2</text>
<text x="78.3" y="81.2">660</text>
<text x="217.2" y="79.8">3</text>
<text x="36.1" y="88.9">U?</text>
<text x="108.7" y="86">Q?</text>
<text x="217.1" y="85.5">4</text>
<text x="214.6" y="94.5">47053-3000</text>
<text x="108.7" y="122.9">6N137M</text>
<text x="109.5" y="134.2">Q?</text>
<text x="105" y="148.1">10K</text>
<text x="105" y="145.2">R?</text>
<text x="109.5" y="171">6N137M</text>
<text x="36.1" y="196.4">RASPBERRY_PI_4B_4GB</text>
</g>
<text font-size="1.1" fill="#000080" x="103.4" y="154.9">PIQ?06</text>
</svg>
